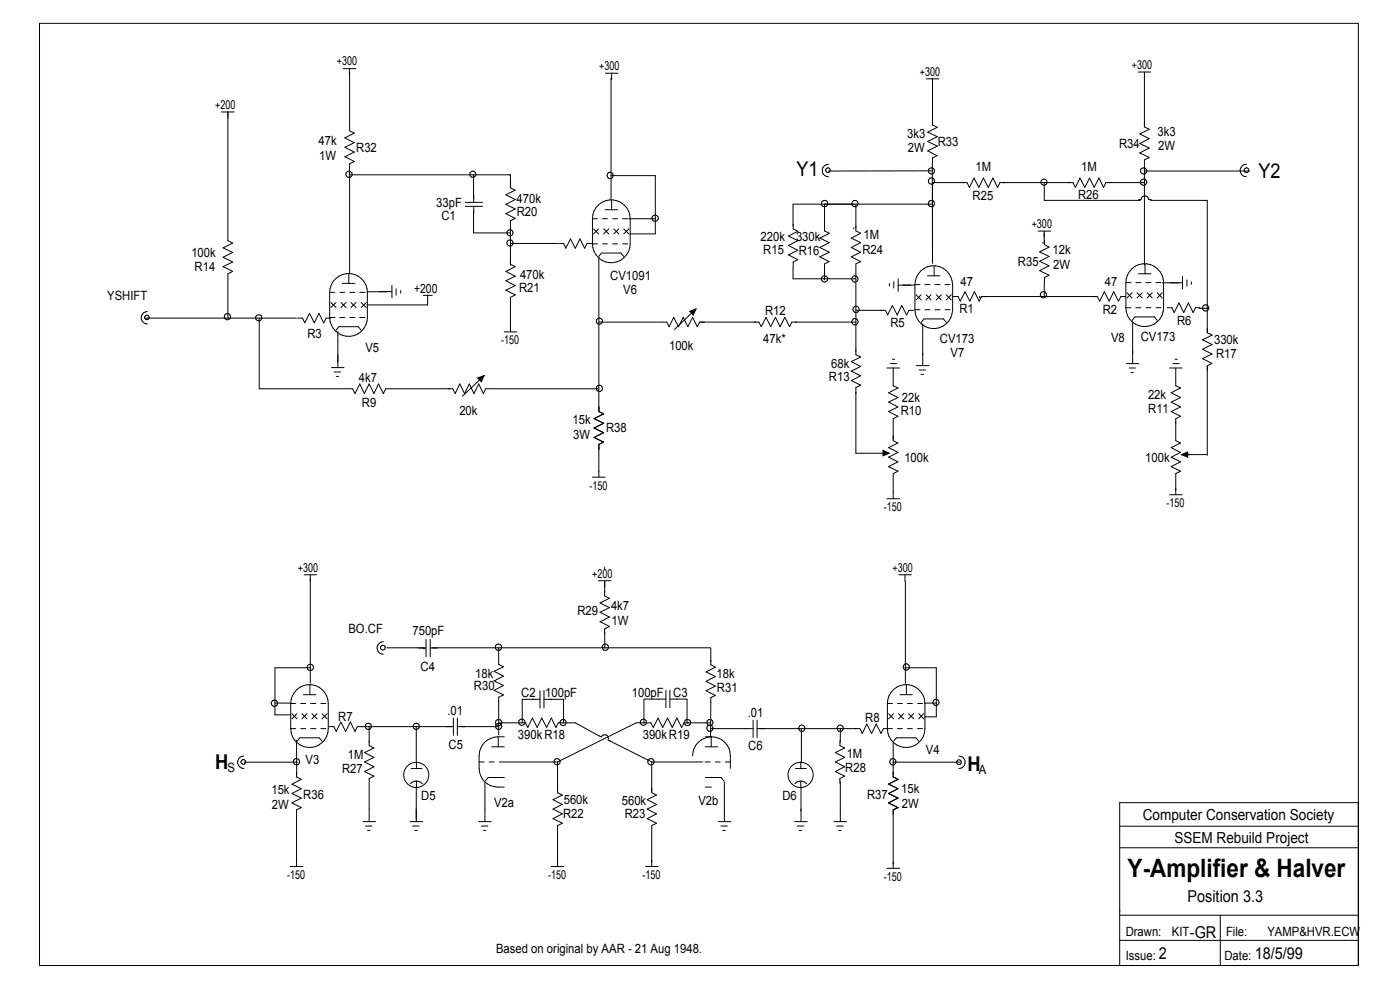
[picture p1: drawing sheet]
<svg xmlns="http://www.w3.org/2000/svg" width="297mm" height="210mm" viewBox="0 0 297 210" stroke-linecap="round" stroke-linejoin="round" font-family="sans-serif">
<g fill="none" stroke="#000" stroke-width=".21">
<path d="M8.4 5h279.8v199.8h-279.8zM72.8 14.6h2.7M74.1 14.6l.1 12.1M128.4 15.5h2.7M129.6 16.5v26M129.8 15.5v1.4M196.5 16.7h2.7M197.8 16.7v8.7M241.5 15.3h2.6M242.8 15.3v11.6l1 .5-2 1 2 1-2 1 2 1-2 1 2 1-1 .5v1M47 23.7h2.7M48.3 23.7v26.3"/>
<path d="M74.2 37.1h34.1v2.7l1 .5-2 1 2 1-2 1 2 1-2 1 2 1-1 .5v1M74.2 26.8v1l.9 .4-1.9 1.1 1.9 1-1.9 .9 1.9 1.1-1.9 1 1.9 .9-.9 .6v23.1M100.5 37v5.2M129.6 37.3h9.4v12.3h-5.4M175.8 34.8a1.33 1.33 0 0 0-1.4 1.4 1.33 1.33 0 0 0 1.4 1.3M197.8 34.6v21.2v-17.1h7.3l.6 1.1 .9-2 1 2 1-2 1 2 1.1-2 .9 2 .5-1.1h15.5l.5 1.1 1-2 1 2 1-2 1 2 1-2 1 2 .5-1.1h8.2M197.8 36.2l-22.1 .1M197.8 25.5v1l1 .5-2 1 2 1-2 1 2 1-2 1 2 1-1 .5v1M221.5 38.7v3.8h20.4M242.8 35v21.2M242.9 36.3h22.2M264.4 34.8a1.33 1.33 0 0 0-1.3 1.4 1.33 1.33 0 0 0 1.3 1.3"/>
<path d="M48.3 50.1v1l1.1 .5-2.1 1 2.1 1-2.1 1 2.1 1-2.1 1 2.1 1-1.1 .5v1M48.3 59.1v8.4M74 58v2.1M98.7 43.8h3.7M98.7 42.9h3.7M100.5 44.7v4.7h7.7M100.5 41.4v1.5M100.5 43.8v1.5M108.3 47.9v8.3M108.3 56l1 .6-2 1 2 1-2 1 2 1-2 1 2 1-1 .5v7.3M108.3 51.6h10M118.5 51.6h1l.6 1.1"/>
<path d="M125.5 51.6h-1l-.5 1.1-1-2-1 2-1-2-1 2M125.7 46.4h1M125.7 51.7h1M125.7 46.4a4 4 0 0 1 4-4 4 4 0 0 1 4 4v5.3a4 4 0 0 1-4 4 4 4 0 0 1-4-4M125.7 46.4v5.3M125.9 48.6l1.1 1M127 48.6l-1.1 1M127 54.6v32.7l1.1 .5-2.1 1 2.1 1-2.1 1 2.1 1-2.1 1 2 1-1 .5v6.9M127.6 53.7l-.6 .7M127.7 53.7h4l.6 .7M127.8 46.4h1.1M127.8 51.7h1.1"/>
<path d="M128.1 48.6l1.1 1M128.4 44.5h2.6M129.2 48.6l-1.1 1M129.8 42.4v2.1M130 46.4h1M130 51.7h1M130.2 48.6l1.1 1M131.3 48.6l-1.1 1M132.1 46.4h1M132.1 51.7h1M132.3 48.6l1.1 1M133.3 46.4h5.7"/>
<path d="M133.4 48.6l-1.1 1M168.2 56.6v2.5h13.4M168.3 47.6v1l.9 .5-1.9 1 1.9 1-1.9 1 1.9 1-1.9 1 1.9 1-1 .5M168.3 55.6v1M174.9 59.1h.1M174.9 43.3v4.6M174.9 48v1l1 .5-2 1 2 1-2 1 2 1-2 1 2 1-1 .5M174.9 56v1M174.9 57.1v2M181.1 48.3h.1M181.6 43.3v5.7l1 .5-2 1 2 1-2 1 2 1-2 1 2 1-1 .5M181.6 56v1"/>
<path d="M181.6 57.1v18.1l1 .5-2 1 2 1-2 1 2 1-2 1 2 1-1 .5v13.9h7M189.6 59.7v1.4M190.5 59.1v2.7M196.8 58.5h2.6M197.8 43.3h-29.6v4.6M198.2 56.4v2.1M220.2 49h2.7M221.1 51.5l.5 .1M221.5 49.5v1.9M221.5 49v1.3M221.5 60v2.9M221.6 50.9v1l.9 .5-1.9 1 1.9 1-1.9 1 1.9 1-1.9 1 1.9 1-1 .5"/>
<path d="M221.6 58.9v1M238.8 59.9h1.1M238.8 59.9a4 4 0 0 1 4-4 4 4 0 0 1 4 4v5.4a4 4 0 0 1-4 4 4 4 0 0 1-4-4M238.8 59.9v5.4M241 59.9h1M241.5 58.1h2.7M241.6 42.3h.5M242.1 42.3a.8 .8 0 0 1 .8-.7 .8 .8 0 0 1 .8 .7h.5M242.9 56v2.1M243.1 59.9h1.1M244.1 42.5h12v28.1l1 .5-2 1 2 1-2 1 2 1-2 1 2 1-1 .5v19M245.2 59.9h1.1"/>
<path d="M246.6 60h4.3M250.9 58.6v2.7M251.8 59.4v1.3M252.7 59.8v.5M30.9 67.5h32M31.3 66.1a1.33 1.33 0 0 0-1.3 1.3 1.33 1.33 0 0 0 1.3 1.3M55 67.5v15h18.7M63.2 67.5h1l.4 1 1.1-2 1 2 .9-2 1.1 2 .5-1h.9M69.9 62h1.1M69.9 67.4h1.1M69.9 62a4 4 0 0 1 4-4 4 4 0 0 1 4 4v5.4a4 4 0 0 1-4 4 4 4 0 0 1-4-4M69.9 62v5.4"/>
<path d="M70.2 64.2l1.1 1M70.3 78h2.7M70.9 78.9h1.4M71.3 64.2l-1.1 1M71.3 79.8h.5M71.7 76.6h.1M71.7 70.3v7.7M71.9 69.3l-.6 .7M71.9 69.3h4.1l.6 .7M72.1 62h1.1M72.1 67.4h1.1M72.3 64.2l1.1 1"/>
<path d="M72.6 60.1h2.7M73.4 64.2l-1.1 1M74.2 62h1.1M74.2 67.4h1.1M74.5 64.2l1 1M75.5 64.2l-1 1M76.3 62h1.1M76.3 67.4h1.1M76.6 64.2l1.1 1M77.7 64.2l-1.1 1M77.9 61.9h4.1M80.5 61.8h2.6"/>
<path d="M83.1 60.5v2.7M84 61.3v1.3M85 61.6v.6M89.8 62.7h1.9M90.7 62.6v2.1h-12.9M102.7 79.7l-4.6 4.3M107 70.4h2.6M127 68.3h14.4l.5 1 1-2 1 2 1-2 1 2 1-2 1 2 .5-1h12.6l.5 1 1-2 1 2 1-2 1 2 1-2 1 2 .5-1h13.6M146.3 66l1.4-.5-.6 1.3zM147.7 65.5l-4.6 4.4M181.6 65.8h6.2l.5 1M188.2 78.1h2.6"/>
<path d="M188.7 60.2v.5M188.9 77.1h1.3M189.3 76.2h.5M189.5 78.1v2.6M190.5 60.5h2.7M191.5 60.5h2.6M193.8 65.8h-1l-.5 1-1-2-1 2-1-2-1 2M194.1 60.4h1.1M194.1 65.7h1.1M194.1 60.4a4 4 0 0 1 4-4 4 4 0 0 1 4 4v5.3a4 4 0 0 1-4 4 4 4 0 0 1-4-4M194.1 60.4v5.3M194.4 62.5l1 1.1"/>
<path d="M194.4 77.6h2.7M195 78.5h1.3M195.4 62.5l-1 1.1M195.4 79.4h.5M195.5 68.4l.5-.8h4.2l.5 .8M195.7 68.7v8.9M196.2 60.4h1.1M196.2 65.7h1.1M196.5 62.5l1 1.1M197.5 62.5l-1 1.1M198.3 60.4h1.1M198.3 65.7h1.1"/>
<path d="M198.6 62.5l1.1 1.1M199.7 62.5l-1.1 1.1M200.5 60.4h1M200.5 65.7h1M200.7 62.5l1.1 1.1M201.8 62.5l-1.1 1.1M202.2 62.9h1l.5 1 1-2 1 2 1-2 1 2 .5-1h24.6l.5 1 1-2 1 2 1-2 1 2 .5-1h1M207.8 62.9h.1M208.3 62.9l-.3 .4M238.8 65.3h1.1M239 77.1h2.6M239.1 62.1l1.1 1.1"/>
<path d="M239.5 78.1h1.4M239.9 79h.6M240.2 62.1l-1.1 1.1M240.3 68.3v8.8M240.7 67.2l-.5 .7M240.8 67.2h4.1l.6 .7M241 65.3h1M241.2 62.1l1.1 1.1M242.3 62.1l-1.1 1.1M243.1 65.3h1.1M243.4 62.1l1 1.1M244.4 62.1l-1 1.1"/>
<path d="M245.2 65.3h1.1M245.5 62.1l1 1.1M246.5 62.1l-1 1.1M247.6 65.3h1l.5 1 1-2 1 2 1-2 1 2 .5-1h1M248.1 78.1h2.7M248.8 77.1h1.4M249.3 76.2h.5M249.4 78.1v2.6M254.4 65.4h1.7M73.8 82.5h1l.5 1 1-2.1 1 2.1 1-2.1 1 2.1 1-2.1 1 2.1 .5-1h1M82.9 82.5h13.2l.5 1 .9-2.1 1.1 2.1 1-2.1 .9 2.1 1.1-2.1 .9 2.1 .5-1h1.1M101.3 80.2l1.4-.5-.6 1.3z"/>
<path d="M104.1 82.5h22.9M181.6 83.2h.1M187.3 95.5l1.3 .6-1.3 .6zM189.5 80.8v1l1 .5-2 1 2 1-2 1 2 1-2 1 2 1-1 .5v1M189.5 89.9v3.6l1 .5-2 1 2 1-2 1 2 1-2 1 2 .9-1 .6v1M249.4 80.8v1l1 .5-1.9 1 1.9 1-1.9 1 1.9 1-1.9 1 1.9 1-1 .5v3.6M249.4 92.5v1l1 .5-1.9 1 1.9 1-1.9 1 1.9 1-1.9 1 1.9 .9-1 .6v1M250.6 96.4h5.5M250.6 96.4l1.4-.5v1.1zM125.7 101.2h2.7M188.2 105.8h2.6M189.5 101.6v4.2"/>
<path d="M248.1 104.9h2.7M249.4 101.6v3.3M64.5 121.9h2.6M65.8 121.9v23M81.3 136.1a1.33 1.33 0 0 0-1.3 1.3 1.33 1.33 0 0 0 1.3 1.4M82.1 137.4h7.9M88.8 137.5h1.6M90 137.4h.1M90.4 135.6v3.7M91.3 137.5h1.5M91.3 135.6v3.7M91.7 137.4h59"/>
<path d="M105.8 137.4v2.4M105.8 139.9v1l1 .5-2 1 2 1-2 1 2 1-2 1 2 1-1 .5v7.9M127 123.2h2.6M127.3 131.9l2 1-1 .5v1M128.3 120.3v.4M128.3 123.2v1.3M128.3 125.4v1l1 .5-2 1 2 1-2 1 2 1-2 1M128.3 134.1v3.4M128.3 123.4v2.3M150.8 137.5v3.5l1 .5-2 1 2 1-2 1 2 1-2 1 2 1-1.1 .5M190.7 121.9h2.6M192 121.9v1.4"/>
<path d="M192.1 123.2v21.7M58.3 149.1h3.4M61.7 154.6h1M61.7 149.2h1M61.7 149.2a4 4 0 0 1 4-4 4 4 0 0 1 3.9 4v5.4a4 4 0 0 1-3.9 4 4 4 0 0 1-4-4M61.7 149.2v5.4M61.9 151.4l1.1 1.1M62.9 157.1v7.2M63 151.4l-1.1 1.1M63.6 156.5l-.6 .7M63.6 156.5h4.1l.6 .7M63.8 154.6h1.1"/>
<path d="M63.8 149.2h1.1M64.1 151.4l1 1.1M64.3 147.4h2.7M65.1 151.4l-1 1.1M65.7 145.3v2.1M65.8 141.6h-7.5v10h3.4M65.9 154.6h1.1M65.9 149.2h1.1M66.2 151.4l1.1 1.1M67.3 151.4l-1.1 1.1M68.1 154.6h1M68.1 149.2h1"/>
<path d="M68.3 151.4l1.1 1.1M69.4 151.4l-1.1 1.1M69.8 154.1h1l.5 1.1 1-2 1 2 1-2 1 2 .5-1.1h20.4M78.3 154.1v4.1l1 .5-2 .9 2 1.1-2 .9 2 1-2 1.1 2 .9-1 .5v1.1M88.3 154.1v7.5M96.2 152.3v3.7M97 154.1h8.8M97 152.3v3.7M104.3 158.4h2.7M105.7 156.3v2.1M105.8 153.3h4.6M107 156.3a4.5 4.5 0 0 0-5.1 2.5 8.9 8.9 0 0 0 .4 6.4 4.5 4.5 0 0 0 4.7 1.8"/>
<path d="M110.4 153.3h1.1l.5 1 .9-2 1.1 2 .9-2 1.1 2 1-2 .9 2 .5-1h3.6l5.1 2.8M114.6 148.3h-3.8v5M114.6 146.5v3.7M115.4 148.3h4.1v5M115.4 146.5v3.7M127.1 156.1l.5 .2M127.6 156.3a.8 .8 0 0 1 1-.4 .8 .8 0 0 1 .4 1.1M129 157l.5 .2M129.4 157.2l8.9 4.4M136.6 148.3v5h-1.6l-16.7 8.3M136.6 153.3h.5M136.7 148.3h4.6"/>
<path d="M137.1 153.3h.1M137.1 153.3h1l.5 1 1-2 1 2 1-2 1 2 1-2 1 2 .5-1h5.6M141.3 146.4v3.7M142.1 148.3h3.7M142.1 146.4v3.7M145.8 148.3v5M149.6 158.4h2.7M149.6 156.3h1.3M150.2 153.8a.66 .66 0 0 1-.1-1 .66 .66 0 0 1 1 0 .66 .66 0 0 1-.2 1M150.2 153.8h.7M150.2 153.9a.68 .68 0 0 0-.1 1 .68 .68 0 0 0 1 0 .68 .68 0 0 0-.2-1M150.2 153.9h.7"/>
<path d="M150.7 154.6h9.1M150.8 148.9l-.1 7.3M150.8 148v1M150.9 156.3v2.1M150.9 156.3a4 4 0 0 0-4 4M150.9 156.3a4 4 0 0 1 4 4v2.7M159.8 152.7v3.7M160.6 154.6h21.8l.5 1 1-2 1 2 1-2 1 2 .5-1h1.9M160.6 152.7v3.8M170 154.7v7.1M178.2 157.1v1.1l1 .5-2 .9 2 1.1-2 .9 2 1-2 1.1 2 .9-1 .5v1.1M178.3 154.6v2.9"/>
<path d="M188.3 149.2h1M188.5 151.4l1.1 1.1M189.5 157.5v7.3l1 .5-2 1 2 1-2 1 2 1-2 1 2 1-1 .5v1M189.6 157.2l.6-.7h4.1l.6 .7M189.6 146.3a4 4 0 0 1 4.3-.7 4 4 0 0 1 2.3 3.6v5.4a4 4 0 0 1-4 4 4 4 0 0 1-3.9-4v-5.4a4 4 0 0 1 1.3-2.9zM189.6 151.4l-1.1 1.1M190.4 154.6h1M190.4 149.2h1M190.6 151.4l1.1 1.1M190.9 147.4h2.6M191.7 151.4l-1.1 1.1M192 141.6h6.6v10.5h-2.5"/>
<path d="M192.3 145.3v2.1M192.5 154.6h1M192.5 149.2h1M192.7 151.4l1.1 1.1M193.8 151.4l-1.1 1.1M194.6 154.6h1.1M194.6 149.2h1.1M194.9 151.4l1.1 1.1M196 151.4l-1.1 1.1M196.1 149.1h2.5M51.7 160.4a1.33 1.33 0 0 0-1.3 1.3 1.33 1.33 0 0 0 1.3 1.3M51.8 161.7h11.3"/>
<path d="M62.9 163.8v1l1 .5-2 1 2 1-2 1 2 1-2 1 2 1-1 .5v1M62.9 172.9v10.9M77 174.3h2.7M77.6 175.2h1.3M78 176.1h.5M78.3 166.2v8.1M87 174.3h2.7M87 166.2a1.74 1.74 0 0 1 2.6 0M87.2 163h2.3M87.5 175.2h1.4M88 176.1h.5M88.3 167v7.3"/>
<path d="M88.3 161.7v1.2M88.3 165.7v1.4M101.6 174.3h2.6M101.6 161.6h1.1M102.2 175.2h1.3M102.6 176.1h.5M102.9 165.8v8.5M103.5 164.9l-.5 .8M103.6 164.9h3.4M103.8 161.6h1M105.9 161.6h1.1M107.1 161.6h11.2"/>
<path d="M118.3 161.6v6.5l1 .6-2 .9 2 1-2 1 2 1-2 1.1 2 .9-1 .5v1M118.3 176.2v7.6M138.3 161.6v6.5l1 .6-2 .9 2 1-2 1 2 1-2 1.1 2 .9-1 .5v1M138.3 176.2v7.6M138.3 161.6h10.8M149.6 161.6h1.1M149.6 164.9h3.4M149.6 167h1.3M151.7 161.6h1.1M152.4 174.3h2.6M153 175.2h1.3M153 164.9l.6 .8"/>
<path d="M153.3 176.1h.6M153.7 165.8v8.5M153.9 161.6h1M168.6 174.3h2.6M168.6 166.2a1.69 1.69 0 0 1 2.6 0M168.7 163h2.4M169.2 175.2h1.3M169.6 176.1h.5M169.9 161.7v1.2M169.9 165.7v1.4M169.9 167v7.3M176.9 174.3h2.7"/>
<path d="M177.5 175.2h1.4M177.9 176.1h.5M178.3 165.8v8.5M189.4 161.7h14.2M189.5 172.9v11.3M203.4 160.4a1.33 1.33 0 0 1 1.3 1.3 1.33 1.33 0 0 1-1.3 1.3M237.5 179.8h50.7M237.5 175.3h50.7M288.2 170.3h-50.7v34.5M61.6 183.8h2.7M117 183.8h2.6M136.9 183.8h2.7"/>
<path d="M188.2 184.2h2.6M237.5 194.1h50.7M237.5 199.5h50.7M237.6 193h.1M258.9 194.1v10.7"/>
<circle cx="74" cy="37" r=".68"/>
<circle cx="100.3" cy="37" r=".67"/>
<circle cx="129.4" cy="37.2" r=".67"/>
<circle cx="175.6" cy="36.1" r=".49"/>
<circle cx="197.6" cy="38.4" r=".67"/>
<circle cx="197.6" cy="36.2" r=".67"/>
<circle cx="221.5" cy="38.7" r=".67"/>
<circle cx="242.6" cy="38.7" r=".67"/>
<circle cx="242.6" cy="36.2" r=".67"/>
<circle cx="264.4" cy="36.1" r=".51"/>
<circle cx="108.2" cy="51.5" r=".67"/>
<circle cx="108.2" cy="49.4" r=".65"/>
<circle cx="139" cy="46.3" r=".68"/>
<circle cx="174.9" cy="43.2" r=".68"/>
<circle cx="174.9" cy="59.2" r=".68"/>
<circle cx="181.4" cy="43.2" r=".67"/>
<circle cx="181.4" cy="59.2" r=".67"/>
<circle cx="197.6" cy="43.2" r=".67"/>
<circle cx="31.2" cy="67.3" r=".49"/>
<circle cx="48.2" cy="67.2" r=".67"/>
<circle cx="54.9" cy="67.4" r=".67"/>
<circle cx="127.1" cy="68.1" r=".67"/>
<circle cx="181.4" cy="68.3" r=".67"/>
<circle cx="181.6" cy="65.6" r=".67"/>
<circle cx="221.3" cy="62.5" r=".67"/>
<circle cx="255.8" cy="65.3" r=".67"/>
<circle cx="127.1" cy="82.4" r=".67"/>
<circle cx="81.2" cy="137.4" r=".51"/>
<circle cx="105.7" cy="137.3" r=".68"/>
<circle cx="128.4" cy="137.3" r=".67"/>
<circle cx="58.2" cy="149.2" r=".67"/>
<circle cx="65.8" cy="141.6" r=".68"/>
<circle cx="78.1" cy="154.1" r=".65"/>
<circle cx="88.3" cy="154.1" r=".67"/>
<circle cx="105.8" cy="154.1" r=".65"/>
<circle cx="105.8" cy="153.3" r=".67"/>
<circle cx="110.7" cy="153.2" r=".68"/>
<circle cx="119.4" cy="153.3" r=".67"/>
<circle cx="136.5" cy="153.2" r=".67"/>
<circle cx="145.9" cy="153.3" r=".65"/>
<circle cx="170.1" cy="154.5" r=".67"/>
<circle cx="178.2" cy="154.5" r=".67"/>
<circle cx="192.3" cy="141.5" r=".67"/>
<circle cx="198.6" cy="149" r=".65"/>
<circle cx="51.6" cy="161.6" r=".5"/>
<circle cx="62.9" cy="161.6" r=".67"/>
<circle cx="88.3" cy="164.4" r="2.67"/>
<circle cx="118.2" cy="161.6" r=".67"/>
<circle cx="138.1" cy="161.6" r=".68"/>
<circle cx="169.8" cy="164.4" r="2.67"/>
<circle cx="189.4" cy="161.6" r=".68"/>
<circle cx="203.4" cy="161.7" r=".51"/>
</g>
<path d="M146.3 66l1.4-.5-.6 1.3zM101.3 80.2l1.4-.5-.6 1.3zM187.3 95.5l1.3 .6-1.3 .6zM250.6 96.4l1.4-.5v1.1z" fill="#000"/>
<text font-size="5.4" x="239.2" y="186">Y-Amplifier &amp; Halver</text>
<g font-size="4.3">
<text x="169" y="37.3">Y1</text>
<text x="267" y="37.7">Y2</text>
<text x="45.7" y="163.2">H</text>
<text x="205.3" y="163.6">H</text>
</g>
<g font-size="3.5">
<text x="251.9" y="191.4">Position 3.3</text>
<text x="245.9" y="203.5">2</text>
<text x="252.4" y="199">-GR</text>
<text x="266.2" y="203.5">18/5/99</text>
</g>
<g font-size="3.2">
<text x="242.4" y="174">Computer Conservation Society</text>
<text x="249.1" y="178.9">SSEM Rebuild Project</text>
</g>
<g font-size="2.7">
<text x="192.4" y="29.2">3k3</text>
<text x="245.6" y="28.7">3k3</text>
<text x="67.6" y="30.7">47k</text>
<text x="67.7" y="33.9">1W</text>
<text x="75.6" y="32.2">R32</text>
<text x="192.6" y="32.3">2W</text>
<text x="198.9" y="30.9">R33</text>
<text x="237.4" y="31.4">R34</text>
<text x="245.7" y="31.9">2W</text>
<text x="206.9" y="36.2">1M</text>
<text x="229.4" y="36.2">1M</text>
<text x="92.5" y="43.8">33pF</text>
<text x="93.6" y="46.6">C1</text>
<text x="109.6" y="43">470k</text>
<text x="109.6" y="45.8">R20</text>
<text x="206.3" y="42.5">R25</text>
<text x="228.7" y="42.2">R26</text>
<text x="161.3" y="51.2">220k</text>
<text x="161.9" y="53.9">R15</text>
<text x="168.9" y="51.2">330k</text>
<text x="183" y="53.9">R24</text>
<text x="183.2" y="50.7">1M</text>
<text x="223.3" y="54">12k</text>
<text x="40.6" y="54.5">100k</text>
<text x="41.3" y="57.5">R14</text>
<text x="110.3" y="59.1">470k</text>
<text x="129.5" y="59.4">CV1091</text>
<text x="169.5" y="54">R16</text>
<text x="215.9" y="56.3">R35</text>
<text x="223.4" y="57.1">2W</text>
<text x="22.7" y="63.6">YSHIFT</text>
<text x="87.8" y="62.2">+200</text>
<text x="110.1" y="62">R21</text>
<text x="132.2" y="62.4">V6</text>
<text x="203.8" y="60.6">47</text>
<text x="234.4" y="60.6">47</text>
<text x="65.2" y="71.6">R3</text>
<text x="162.3" y="66.8">R12</text>
<text x="188.9" y="69.5">R5</text>
<text x="203.5" y="66.4">R1</text>
<text x="233.9" y="66.6">R2</text>
<text x="249.7" y="69">R6</text>
<text x="77.5" y="74.7">V5</text>
<text x="141.9" y="74.3">100k</text>
<text x="161.9" y="72.7">47k*</text>
<text x="199.4" y="72.7">CV173</text>
<text x="201.7" y="75.6">V7</text>
<text x="235.7" y="72.6">V8</text>
<text x="242" y="72.3">CV173</text>
<text x="257.6" y="73.1">330k</text>
<text x="258" y="75.9">R17</text>
<text x="76.2" y="81">4k7</text>
<text x="175.9" y="80.9">R13</text>
<text x="176.3" y="78">68k</text>
<text x="76.8" y="86.3">R9</text>
<text x="97.5" y="88.1">20k</text>
<text x="121.5" y="90">15k</text>
<text x="191.1" y="88.1">R10</text>
<text x="191.3" y="85.2">22k</text>
<text x="243.5" y="84.6">22k</text>
<text x="243.6" y="87.5">R11</text>
<text x="121.6" y="93.1">3W</text>
<text x="128.6" y="91.6">R38</text>
<text x="191.9" y="97.9">100k</text>
<text x="243" y="97.9">100k</text>
<text x="122.5" y="130.5">R29</text>
<text x="129.6" y="129.5">4k7</text>
<text x="73.9" y="134.2">BO.CF</text>
<text x="87.5" y="134.8">750pF</text>
<text x="129.8" y="132.6">1W</text>
<text x="89.2" y="142.3">C4</text>
<text x="100.8" y="143.7">18k</text>
<text x="152" y="143.7">18k</text>
<text x="100.5" y="146.4">R30</text>
<text x="110.6" y="147.9">C2</text>
<text x="115.7" y="147.8">100pF</text>
<text x="134" y="147.8">100pF</text>
<text x="142.8" y="147.9">C3</text>
<text x="152.1" y="146.7">R31</text>
<text x="71.8" y="152.9">R7</text>
<text x="94.9" y="151.6">.01</text>
<text x="158.6" y="152">.01</text>
<text x="183.6" y="153.2">R8</text>
<text x="73.8" y="161.1">1M</text>
<text x="95.2" y="158.9">C5</text>
<text x="109.9" y="156.8">390kR18</text>
<text x="136.4" y="156.8">390kR19</text>
<text x="158.7" y="159">C6</text>
<text x="179.6" y="160.7">1M</text>
<text x="196.4" y="160">V4</text>
<text x="48.3" y="163.7">S</text>
<text x="64.8" y="162.1">V3</text>
<text x="72.6" y="163.9">R27</text>
<text x="179.3" y="163.7">R28</text>
<text x="207.7" y="164.1">A</text>
<text x="57.6" y="168.5">15k</text>
<text x="57.7" y="171.7">2W</text>
<text x="64.3" y="169.4">R36</text>
<text x="89.4" y="169.7">D5</text>
<text x="104.8" y="171.1">V2a</text>
<text x="119.5" y="173.6">R22</text>
<text x="119.6" y="170.6">560k</text>
<text x="131.9" y="170.7">560k</text>
<text x="132.5" y="173.6">R23</text>
<text x="148.2" y="170.9">V2b</text>
<text x="166" y="169.7">D6</text>
<text x="183.9" y="169.5">R37</text>
<text x="191.2" y="168.3">15k</text>
<text x="191.3" y="171.4">2W</text>
<text x="105.2" y="202.1">Based on original by AAR - 21 Aug 1948.</text>
<text x="238.8" y="203.5">Issue:</text>
<text x="238.8" y="198.5">Drawn:</text>
<text x="248.6" y="198.5">KIT</text>
<text x="259.8" y="203.5">Date:</text>
<text x="260.1" y="198.6">File:</text>
<text x="268.9" y="198.6">YAMP&amp;HVR.ECW</text>
</g>
<g font-size="2.6">
<text x="71.5" y="13.9">+300</text>
<text x="127.1" y="14.9">+300</text>
<text x="195.2" y="16">+300</text>
<text x="240.1" y="14.6">+300</text>
<text x="45.7" y="23.1">+200</text>
<text x="218.9" y="48.3">+300</text>
<text x="106.3" y="73.1">-150</text>
<text x="125.1" y="103.9">-150</text>
<text x="247.4" y="107.6">-150</text>
<text x="187.5" y="108.5">-150</text>
<text x="63.2" y="121.3">+300</text>
<text x="125.6" y="122.6">+200</text>
<text x="189.3" y="121.3">+300</text>
<text x="60.9" y="186.5">-150</text>
<text x="116.3" y="186.5">-150</text>
<text x="136.3" y="186.5">-150</text>
<text x="187.5" y="186.9">-150</text>
</g>
</svg>
